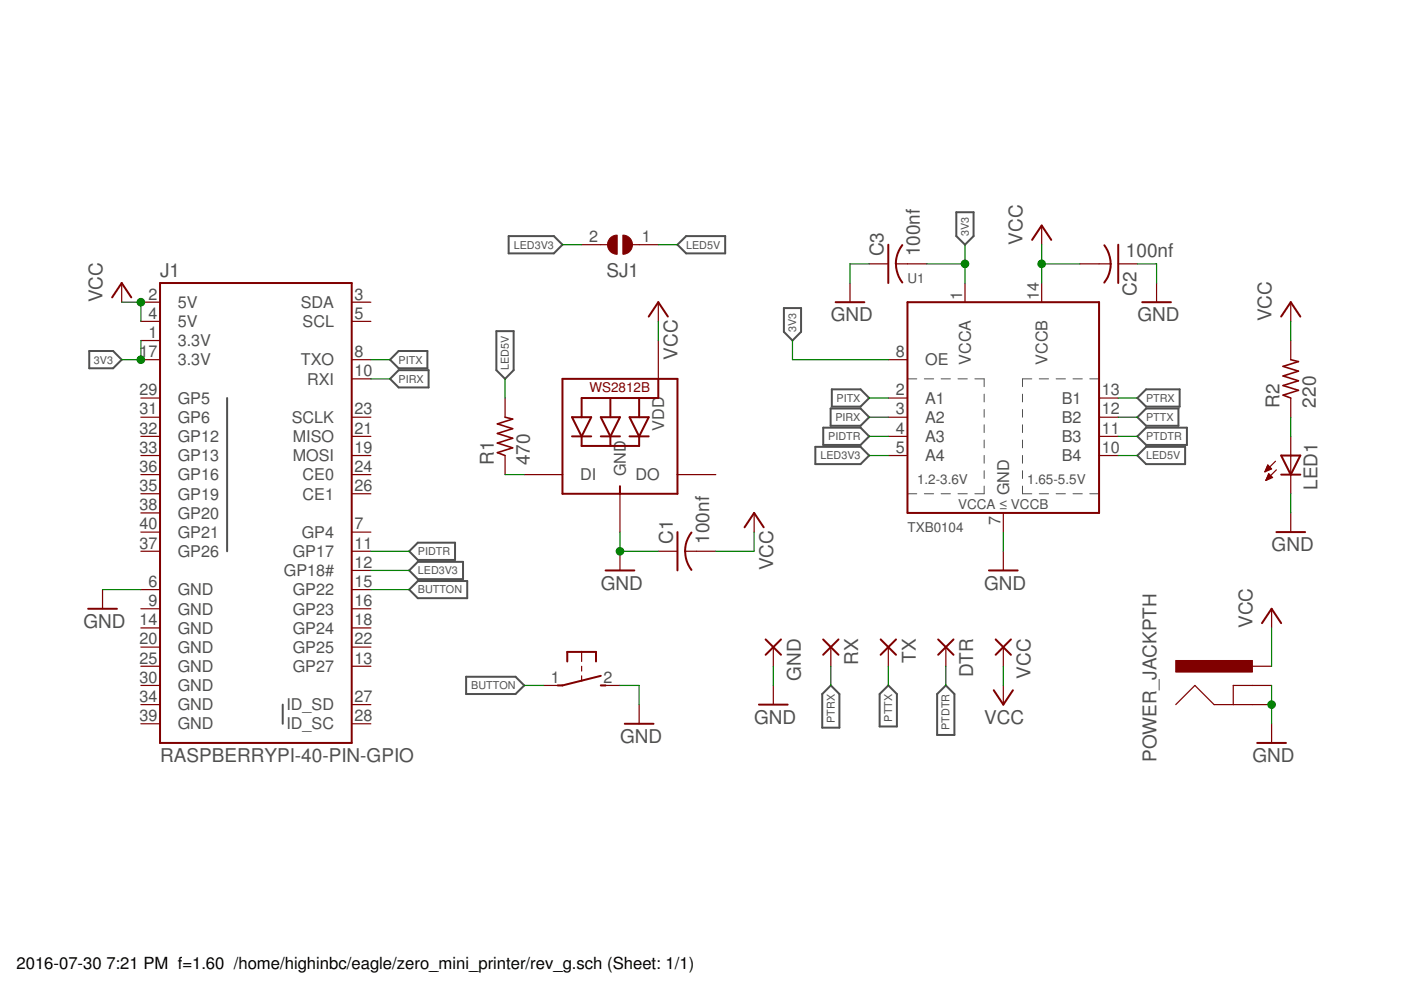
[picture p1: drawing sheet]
<svg xmlns="http://www.w3.org/2000/svg" width="297mm" height="210mm" viewBox="0 0 297 210" stroke-linecap="round" stroke-linejoin="round" font-family="sans-serif">
<g fill="none" stroke="#505050" stroke-width=".21">
<path d="M192.4 80.3h2M196 80.3h2M199.5 80.3h2M203.1 80.3h2M206.7 80.3h2v1.7M208.7 83.6v1.6M208.7 86.8v1.7M208.7 90.1v1.6M208.7 93.3v1.7M208.7 96.6v1.6M208.7 99.8v1.7M216.8 83.6v1.6"/>
<path d="M216.8 86.8v1.7M216.8 90.1v1.6M216.8 93.3v1.7M216.8 96.6v1.6M216.8 99.8v1.7M218.8 80.3h-2v1.7M220.3 80.3h2M223.9 80.3h2M227.5 80.3h2M231.1 80.3h1.9M192.4 104.7h2M196 104.7h2"/>
<path d="M199.5 104.7h2M203.1 104.7h2M208.7 103.1v1.6h-2M216.8 103.1v1.6h2M220.3 104.7h2M223.9 104.7h2M227.5 104.7h2M231.1 104.7h1.9"/>
</g>
<g fill="none" stroke="#505050" stroke-width=".42">
<path d="M107.8 50.1h9.6l1.9 1.8-1.9 1.8h-9.6zM143.6 51.9l1.9-1.8h8.3v3.6h-8.3zM202.8 45h3.6v5.1l-1.8 1.8-1.8-1.8zM18.9 74.4h5.1l1.8 1.9-1.8 1.8h-5.1zM84.5 74.4h6.1v3.7h-6.1l-1.8-1.8zM84.5 78.5h6.4v3.6h-6.4l-1.8-1.8zM105.2 70.2h3.7v8.3l-1.8 1.8-1.9-1.8zM166.2 65.3h3.6v5.1l-1.8 1.8-1.8-1.8zM48.2 84.4v32.5M172.9 94.7h9.6l1.8 1.9-1.8 1.8h-9.6zM174.5 90.7h8l1.8 1.8-1.8 1.8h-8zM176.1 86.6h6.4l1.8 1.9-1.8 1.8h-6.4z"/>
<path d="M176.4 82.5h6.1l1.8 1.9-1.8 1.8h-6.1zM241.2 84.4l1.8-1.9h7.1v3.7h-7.1zM241.2 88.5l1.8-1.9h6.9v3.7h-6.9zM243 90.7h8.7v3.6h-8.7l-1.8-1.8zM243 94.7h8.3v3.7h-8.3l-1.8-1.8zM86.8 116.9l1.8-1.8h7.9v3.6h-7.9zM86.8 125l1.8-1.8h10.5v3.6h-10.5zM86.8 120.9l1.8-1.8h9.6v3.7h-9.6zM59.9 149.4v4.1M98.8 143.5h10.5l1.8 1.8-1.8 1.9h-10.5zM176.1 145.3l1.9 1.9v7.1h-3.7v-7.1zM186.5 147.2l1.8-1.9 1.9 1.9v6.8h-3.7z"/>
<path d="M198.7 147.2l1.8-1.9 1.9 1.9v8.6h-3.7z"/>
</g>
<g fill="none" stroke="#800000" stroke-width=".42">
<path d="M188.3 51.9v8.1M190 55.9l.3 2.1 1 1.9M191.3 52l-1 1.8-.4 2.1M218.8 50.9l2.1-3.1 2 3.1M234.1 52a6.4 6.4 0 0 1 0 7.9M237.1 51.9v8.1M23.8 63.1l2-3.1 2 3.1M33.9 60h40.7v97.5h-40.7zM137.5 67.1l2.1-3 2 3M177.2 64.1h6.1M192.4 64.1h40.6v44.7h-40.6zM242.2 64.1h6.1"/>
<path d="M271.6 67.1l2.1-3 2 3M119.3 80.3h24.3v24.4h-24.3zM121.3 88.5h4l-2 4zM121.3 92.5h4M123.3 92.5v2.1h12.2v-2.1M127.4 88.5h4l-2 4zM127.4 92.5h4M129.4 84.4v4.1M129.4 92.5v2.1M133.5 88.5h4l-2 4zM133.5 92.5h4M135.5 84.4v4.1"/>
<path d="M139.6 80.3v4.1h-16.3v4.1M271.6 96.6h4.1l-2 4zM131.4 103.1v1.6M143.6 112.8v8.1M145.3 116.9a6.4 6.4 0 0 0 1.3 3.9M146.6 112.9l-.4 .6a6.3 6.3 0 0 0-1 3.4M157.9 111.8l2-3 2 3M270.6 112.8h6.1M271.6 100.6h4.1M18.7 129.1h6.1M128.4 120.9h6.1M162.3 135.6l3.3 3.2"/>
<path d="M165.6 135.6l-3.3 3.2M174.5 135.6l3.3 3.2M177.8 135.6l-3.3 3.2M186.7 135.6l3.3 3.2M190 135.6l-3.3 3.2M198.9 135.6l3.3 3.2M202.2 135.6l-3.3 3.2M209.7 120.9h6.1M211.1 135.6l3.2 3.2M214.3 135.6l-3.2 3.2M267.6 132.1l2-3 2 3M120.3 140.3v-2.1h6.1v2.1"/>
<path d="M127.4 143.3l-8.1 2h-1.1M127.4 145.3h1M132.5 153.5h6.1M160.9 149.4h6.1M210.7 146.3l2 3.1 2.1-3.1M266.6 157.5h6"/>
</g>
<g fill="none" stroke="#800000" stroke-width=".25">
<path d="M123.3 51.9h5.5M134.1 51.9h5.5M184.3 55.9h4M190 55.9h6.5M220.9 47.8v4.1M229 55.9h6.5M237.1 55.9h4.1M25.8 60v4.1M29.9 72.2h4M29.9 64.1h4M29.9 68.1h4M29.9 76.3h4"/>
<path d="M74.6 64.1h4M74.6 68.1h4M74.6 76.3h4M139.6 64.1v4M139.6 72.2v8.1M180.2 60v4.1M188.3 76.3h4.1M204.6 60v4.1M220.9 60v4.1M245.2 60v4.1M273.7 64.1v4M273.7 72.2v4.1"/>
<path d="M29.9 96.6h4M29.9 92.5h4M29.9 88.5h4M29.9 84.4h4M74.6 96.6h4M74.6 92.5h4M74.6 88.5h4M74.6 80.3h4M107.1 84.4v4.1M107.1 96.6v4M188.3 96.6h4.1M188.3 92.5h4.1"/>
<path d="M188.3 88.5h4.1M188.3 84.4h4.1M233 96.6h4.1M233 92.5h4.1M233 88.5h4.1M233 84.4h4.1M268.2 100h.1M268.3 99.8h.5M268.4 99.5h.9M268.5 99.3h1M268.6 99.1h.7M268.6 98.9h.5"/>
<path d="M268.8 98.7h.1M268.8 98.6l.8 .8-1.4 .6zM270.4 97.8l-2.2 2.2M270.6 99.6l-2.2 2.3M273.7 84.4v4.1M273.7 92.5v12.2M29.9 112.8h4M29.9 116.9h4M29.9 104.7h4M29.9 100.6h4M29.9 108.8h4M74.6 112.8h4"/>
<path d="M74.6 116.9h4M74.6 104.7h4M74.6 100.6h4M111.1 100.6h8.2M131.4 104.7v8.1M131.4 116.9v4M139.6 116.9h4M143.6 100.6h8.2M145.3 116.9h6.5M159.9 108.8v4M212.7 108.8v4M212.7 116.9v4"/>
<path d="M268.5 101.7h.3M268.6 101.5h.7M268.6 101.2h1.2M268.7 101h.9M268.8 100.8h.6M268.9 100.6h.3M269.8 101.2l-.8-.8-.6 1.5M269.8 101.2l-1.4 .7M273.7 108.8v4M21.7 125v4.1M29.9 129.1h4M29.9 125h4"/>
<path d="M29.9 137.2h4M29.9 133.1h4M74.6 129.1h4M74.6 125h4M74.6 137.2h4M74.6 133.1h4M74.6 120.9h4M123.3 138.2v2.1M164 137.2v4.1M176.1 137.2v4.1M188.3 137.2v4.1M200.5 137.2v4.1"/>
<path d="M212.7 137.2v4.1M269.6 129.1v4M29.9 141.3h4M29.9 145.3h4M29.9 149.4h4M29.9 153.5h4M74.6 141.3h4M74.6 149.4h4M74.6 153.5h4M115.2 145.3h4.1M123.3 141.3v1M123.3 143.3v1"/>
<path d="M127.4 145.3h4M135.5 149.4v4.1M164 145.3v4.1M212.7 145.3v4.1M249.3 149.4l4-4.1 4.1 4.1h12.2M265.5 141.3h4.1M269.6 145.3h-8.1v4.1M269.6 153.5v4"/>
</g>
<path d="M249.3 140h16.2v2.5h-16.2z" fill="#800000" stroke="#800000" stroke-width=".21"/>
<path d="M273.7 76.3l1.6 .4-3.3 1 3.3 1-3.3 1 3.3 1-3.3 1 3.3 1.1-3.3 1 1.7 .6M107.1 88.5l1.6 .4-3.2 1 3.2 1-3.2 1 3.2 1-3.2 1 3.2 1.1-3.2 1 1.6 .6" fill="none" stroke="#800000" stroke-width=".34"/>
<g fill="#800000" stroke="#800000" stroke-width=".21">
<path d="M129.3 50.6l.6-.5 1-.3v4.1a2.03 2.03 0 0 1-1.9-1.1 2.03 2.03 0 0 1 .3-2.2z" fill-rule="evenodd"/>
<path d="M132.1 49.8a2.03 2.03 0 0 1 2 2.1 2.03 2.03 0 0 1-2 2z" fill-rule="evenodd"/>
</g>
<g fill="none" stroke="#008000" stroke-width=".25">
<path d="M119.3 51.9h4M139.6 51.9h4M184.3 55.9h-4.1v4.1M196.5 55.9h8.1M204.6 51.9v8.1M220.9 55.9h8.1M220.9 51.9v8.1M241.2 55.9h4v4.1M25.8 64.1h4.1v4M29.9 72.2v4.1h-4.1M78.6 76.3h4.1M139.6 68.1v4.1"/>
<path d="M168 72.2v4.1h20.3M273.7 68.1v4.1M78.6 80.3h4.1M107.1 80.3v4.1M184.3 84.4h4M184.3 88.5h4M184.3 92.5h4M184.3 96.6h4M237.1 84.4h4.1M237.1 88.5h4.1M237.1 92.5h4.1M237.1 96.6h4.1"/>
<path d="M273.7 88.5v4M78.6 116.9h8.2M107.1 100.6h4M131.4 112.8v4.1h8.2M159.9 112.8v4.1h-8.1M212.7 112.8v4.1M273.7 104.7v4.1M21.7 125h8.2M78.6 125h8.2M78.6 120.9h8.2M269.6 133.1v8.2M111.1 145.3h4.1"/>
<path d="M131.4 145.3h4.1v4.1M164 141.3v4M176.1 141.3v4M188.3 141.3v4M200.5 141.3v4M212.7 141.3v4M269.6 145.3v8.2"/>
</g>
<g fill="#008000" stroke="#008000" stroke-width=".21">
<circle cx="131.4" cy="116.9" r=".8"/>
<circle cx="269.6" cy="149.4" r=".8"/>
<circle cx="29.9" cy="64.1" r=".8"/>
<circle cx="220.9" cy="55.9" r=".8"/>
<circle cx="29.9" cy="76.3" r=".8"/>
<circle cx="204.6" cy="55.9" r=".8"/>
</g>
<g font-size="4" fill="#505050">
<text x="216.8" y="51.9" transform="rotate(-90 216.8 51.9)">VCC</text>
<text x="33.9" y="58.8">J1</text>
<text x="128.6" y="58.8">SJ1</text>
<text x="187.3" y="54.3" transform="rotate(-90 187.3 54.3)">C3</text>
<text x="195" y="54.3" transform="rotate(-90 195 54.3)">100nf</text>
<text x="238.7" y="54.5">100nf</text>
<text x="21.7" y="64.1" transform="rotate(-90 21.7 64.1)">VCC</text>
<text x="240.9" y="62.7" transform="rotate(-90 240.9 62.7)">C2</text>
<text x="176.1" y="68.1">GND</text>
<text x="241.2" y="68.1">GND</text>
<text x="269.6" y="68.1" transform="rotate(-90 269.6 68.1)">VCC</text>
<text x="143.6" y="76.3" transform="rotate(-90 143.6 76.3)">VCC</text>
<text x="271.3" y="86.4" transform="rotate(-90 271.3 86.4)">R2</text>
<text x="278.9" y="86.4" transform="rotate(-90 278.9 86.4)">220</text>
<text x="104.7" y="98.6" transform="rotate(-90 104.7 98.6)">R1</text>
<text x="112.4" y="98.6" transform="rotate(-90 112.4 98.6)">470</text>
<text x="279.4" y="103.9" transform="rotate(-90 279.4 103.9)">LED1</text>
<text x="142.6" y="115.3" transform="rotate(-90 142.6 115.3)">C1</text>
<text x="150.3" y="115.3" transform="rotate(-90 150.3 115.3)">100nf</text>
<text x="269.6" y="116.9">GND</text>
<text x="127.4" y="125">GND</text>
<text x="164" y="120.9" transform="rotate(-90 164 120.9)">VCC</text>
<text x="208.7" y="125">GND</text>
<text x="17.7" y="133.1">GND</text>
<text x="265.5" y="133.1" transform="rotate(-90 265.5 133.1)">VCC</text>
<text x="182" y="141" transform="rotate(-90 182 141)">RX</text>
<text x="194.1" y="140.5" transform="rotate(-90 194.1 140.5)">TX</text>
<text x="206.3" y="143.6" transform="rotate(-90 206.3 143.6)">DTR</text>
<text x="218.5" y="143.9" transform="rotate(-90 218.5 143.9)">VCC</text>
<text x="169.8" y="144.3" transform="rotate(-90 169.8 144.3)">GND</text>
<text x="159.9" y="153.5">GND</text>
<text x="208.7" y="153.5">VCC</text>
<text x="33.9" y="161.6">RASPBERRYPI-40-PIN-GPIO</text>
<text x="131.5" y="157.5">GND</text>
<text x="245.2" y="161.6" transform="rotate(-90 245.2 161.6)">POWER_JACKPTH</text>
<text x="265.5" y="161.6">GND</text>
</g>
<g font-size="3.5">
<text x="3.5" y="205.4">2016-07-30</text>
<text x="22.6" y="205.4">7:21 PM f=1.60 /home/highinbc/eagle/zero_mini_printer/rev_g.sch (Sheet: 1/1)</text>
</g>
<g font-size="3.4" fill="#505050">
<text x="124.9" y="51.3">2</text>
<text x="136.1" y="51.3">1</text>
<text x="31.5" y="63.5">2</text>
<text x="37.7" y="65.3">5V</text>
<text x="63.8" y="65.3">SDA</text>
<text x="75.1" y="63.5">3</text>
<text x="204" y="63.5" transform="rotate(-90 204 63.5)">1</text>
<text x="220.3" y="63.5" transform="rotate(-90 220.3 63.5)">14</text>
<text x="31.5" y="71.6">1</text>
<text x="31.5" y="67.6">4</text>
<text x="37.7" y="69.4">5V</text>
<text x="64.2" y="69.3">SCL</text>
<text x="75.1" y="67.6">5</text>
<text x="29.6" y="75.7">17</text>
<text x="37.7" y="73.4">3.3V</text>
<text x="37.7" y="77.5">3.3V</text>
<text x="63.8" y="77.5">TXO</text>
<text x="75.1" y="75.7">8</text>
<text x="189.9" y="75.7">8</text>
<text x="196.1" y="77.5">OE</text>
<text x="205.8" y="77.3" transform="rotate(-90 205.8 77.3)">VCCA</text>
<text x="222.1" y="77.3" transform="rotate(-90 222.1 77.3)">VCCB</text>
<text x="29.6" y="83.8">29</text>
<text x="65.1" y="81.5">RXI</text>
<text x="75.1" y="79.8">10</text>
<text x="189.9" y="83.8">2</text>
<text x="233.6" y="83.8">13</text>
<text x="29.6" y="87.9">31</text>
<text x="37.7" y="85.6">GP5</text>
<text x="37.7" y="89.7">GP6</text>
<text x="61.9" y="89.7">SCLK</text>
<text x="75.1" y="87.9">23</text>
<text x="189.9" y="87.9">3</text>
<text x="196.1" y="85.6">A1</text>
<text x="196.1" y="89.7">A2</text>
<text x="225.1" y="85.6">B1</text>
<text x="225.1" y="89.7">B2</text>
<text x="233.6" y="87.9">12</text>
<text x="29.6" y="91.9">32</text>
<text x="37.7" y="93.7">GP12</text>
<text x="62.1" y="93.7">MISO</text>
<text x="75.1" y="91.9">21</text>
<text x="140.8" y="91.3" transform="rotate(-90 140.8 91.3)">VDD</text>
<text x="189.9" y="91.9">4</text>
<text x="196.1" y="93.7">A3</text>
<text x="225.1" y="93.7">B3</text>
<text x="233.6" y="91.9">11</text>
<text x="29.6" y="96">33</text>
<text x="29.6" y="100.1">36</text>
<text x="37.7" y="97.8">GP13</text>
<text x="37.7" y="101.9">GP16</text>
<text x="62.1" y="97.8">MOSI</text>
<text x="64.2" y="101.9">CE0</text>
<text x="75.1" y="96">19</text>
<text x="75.1" y="100.1">24</text>
<text x="123" y="101.9">DI</text>
<text x="132.7" y="101" transform="rotate(-90 132.7 101)">GND</text>
<text x="134.8" y="101.9">DO</text>
<text x="189.9" y="96">5</text>
<text x="196.1" y="97.8">A4</text>
<text x="225.1" y="97.8">B4</text>
<text x="233.6" y="96">10</text>
<text x="29.6" y="104.1">35</text>
<text x="37.7" y="105.9">GP19</text>
<text x="64.2" y="105.9">CE1</text>
<text x="75.1" y="104.1">26</text>
<text x="213.9" y="105" transform="rotate(-90 213.9 105)">GND</text>
<text x="29.6" y="108.2">38</text>
<text x="29.6" y="112.3">40</text>
<text x="37.7" y="110">GP20</text>
<text x="75.1" y="112.3">7</text>
<text x="212.1" y="111.2" transform="rotate(-90 212.1 111.2)">7</text>
<text x="29.6" y="116.3">37</text>
<text x="37.7" y="118.1">GP26</text>
<text x="37.7" y="114">GP21</text>
<text x="62.1" y="118.1">GP17</text>
<text x="64" y="114">GP4</text>
<text x="75.1" y="116.3">11</text>
<text x="31.5" y="124.4">6</text>
<text x="60.2" y="122.2">GP18#</text>
<text x="75.1" y="124.4">15</text>
<text x="75.1" y="120.4">12</text>
<text x="31.5" y="128.5">9</text>
<text x="37.7" y="130.3">GND</text>
<text x="37.7" y="126.2">GND</text>
<text x="62.1" y="126.2">GP22</text>
<text x="62.1" y="130.3">GP23</text>
<text x="75.1" y="128.5">16</text>
<text x="29.6" y="136.6">20</text>
<text x="29.6" y="132.6">14</text>
<text x="37.7" y="134.4">GND</text>
<text x="62.1" y="134.4">GP24</text>
<text x="75.1" y="136.6">22</text>
<text x="75.1" y="132.6">18</text>
<text x="29.6" y="140.7">25</text>
<text x="37.7" y="142.5">GND</text>
<text x="37.7" y="138.4">GND</text>
<text x="62.1" y="142.5">GP27</text>
<text x="62.1" y="138.4">GP25</text>
<text x="75.1" y="140.7">13</text>
<text x="29.6" y="144.8">30</text>
<text x="29.6" y="148.8">34</text>
<text x="37.7" y="146.5">GND</text>
<text x="75.1" y="148.8">27</text>
<text x="116.8" y="144.8">1</text>
<text x="128" y="144.8">2</text>
<text x="29.6" y="152.9">39</text>
<text x="37.7" y="150.6">GND</text>
<text x="37.7" y="154.7">GND</text>
<text x="60.7" y="150.6">ID_SD</text>
<text x="60.7" y="154.7">ID_SC</text>
<text x="75.1" y="152.9">28</text>
</g>
<g font-size="2.9" fill="#505050">
<text x="192.4" y="60">U1</text>
<text x="194.4" y="102.7">1.2-3.6V</text>
<text x="203.1" y="107.9">VCCA ≤ VCCB</text>
<text x="217.8" y="102.7">1.65-5.5V</text>
<text x="192.4" y="112.8">TXB0104</text>
</g>
<text font-size="2.9" fill="#800000" x="125" y="83.2">WS2812B</text>
<g font-size="2.3" fill="#505050">
<text x="108.9" y="52.7">LED3V3</text>
<text x="145.5" y="52.7">LED5V</text>
<text x="205.4" y="50.1" transform="rotate(-90 205.4 50.1)">3V3</text>
<text x="168.8" y="70.4" transform="rotate(-90 168.8 70.4)">3V3</text>
<text x="19.9" y="77.1">3V3</text>
<text x="84.5" y="77.1">PITX</text>
<text x="84.5" y="81.1">PIRX</text>
<text x="107.9" y="78.5" transform="rotate(-90 107.9 78.5)">LED5V</text>
<text x="177.1" y="89.3">PIRX</text>
<text x="177.4" y="85.2">PITX</text>
<text x="243" y="85.2">PTRX</text>
<text x="243" y="89.3">PTTX</text>
<text x="175.6" y="93.3">PIDTR</text>
<text x="243" y="93.3">PTDTR</text>
<text x="173.9" y="97.4">LED3V3</text>
<text x="243" y="97.4">LED5V</text>
<text x="88.6" y="117.7">PIDTR</text>
<text x="88.6" y="125.8">BUTTON</text>
<text x="88.6" y="121.8">LED3V3</text>
<text x="99.9" y="146.1">BUTTON</text>
<text x="177" y="153.2" transform="rotate(-90 177 153.2)">PTRX</text>
<text x="189.2" y="153" transform="rotate(-90 189.2 153)">PTTX</text>
<text x="201.3" y="154.8" transform="rotate(-90 201.3 154.8)">PTDTR</text>
</g>
</svg>
